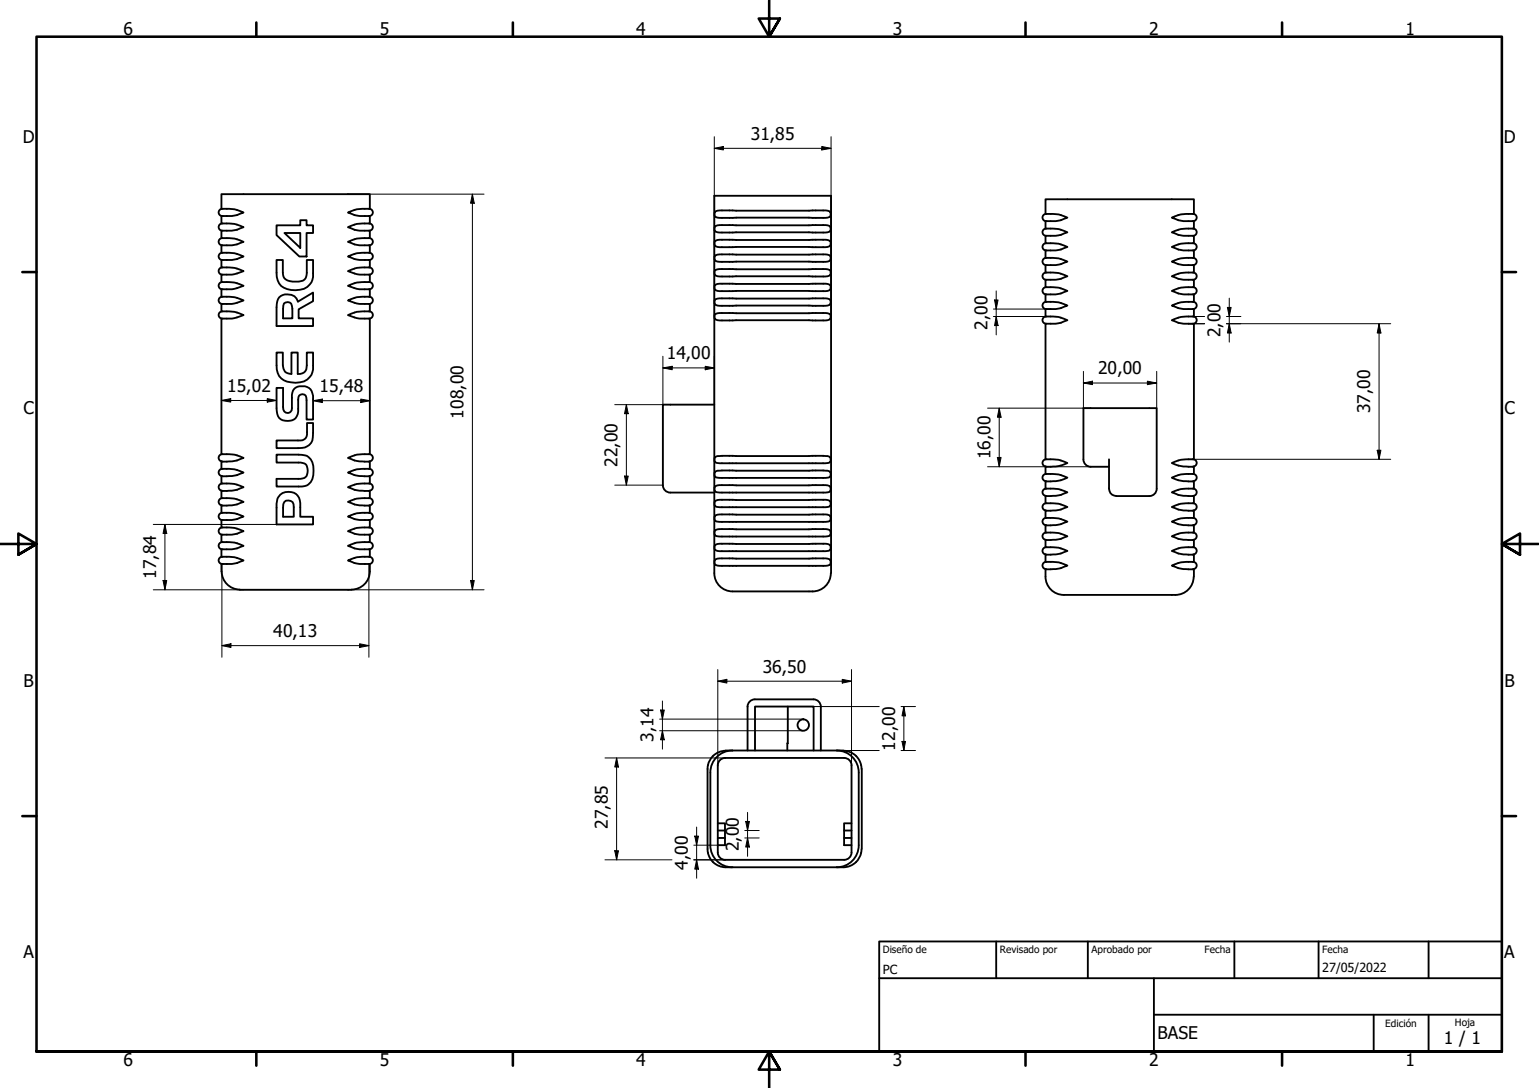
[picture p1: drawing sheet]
<svg xmlns="http://www.w3.org/2000/svg" width="420mm" height="297mm" viewBox="0 0 420 297" stroke-linecap="round" stroke-linejoin="round" font-family="sans-serif">
<!-- layer: Visible (ISO) -->
<g fill="none" stroke="#000" stroke-width=".51">
<path d="M60.5 57v-4h40.5v4a.99 .99 0 0 1 .8 1 .99 .99 0 0 1-.9 1l.1 2a.99 .99 0 0 1 .8 1 .99 .99 0 0 1-.9 1l.1 2a.99 .99 0 0 1 .8 1 .99 .99 0 0 1-.9 1l.1 2a.99 .99 0 0 1 .8 1 .99 .99 0 0 1-.9 1l.1 2a.99 .99 0 0 1 .8 1 .99 .99 0 0 1-.9 1M60.5 59v2M60.6 57a.98 .98 0 0 0-.9 1 .98 .98 0 0 0 .9 1M60.6 57l3.4 .1 2.5 .9-1.8 .7-1.4 .3h-2.7M100.9 57l-3.5 .1-2.4 .9 1.8 .7 1.4 .3h2.7M195.3 57.8l1.2-.3h28.9l1.2 .3M195.3 57.8a1.05 1.05 0 0 0-.1 1.3 1.05 1.05 0 0 0 1.3 .4h28.9l1.2-.3M226.6 57.8a.98 .98 0 0 1-.1 1.4M285.4 58.4v-4h40.5v4M60.5 63v2M60.5 67v2M60.5 71v2"/>
<path d="M60.5 75v2M60.5 79v2M60.6 61a.98 .98 0 0 0-.9 1 .98 .98 0 0 0 .9 1M60.6 65a.98 .98 0 0 0-.9 1 .98 .98 0 0 0 .9 1M60.6 69a.98 .98 0 0 0-.9 1 .98 .98 0 0 0 .9 1M60.6 73a.98 .98 0 0 0-.9 1 .98 .98 0 0 0 .9 1M60.6 77a.98 .98 0 0 0-.9 1 .98 .98 0 0 0 .9 1M60.6 61l3.4 .1 2.5 .9-1.8 .7-1.4 .3h-2.7M60.6 65l3.4 .1 2.5 .9-1.8 .7-1.4 .3h-2.7M60.6 69l3.4 .1 2.5 .9-1.8 .7-1.4 .3h-2.7M60.6 73l3.4 .1 2.5 .9-3.2 1h-2.7M60.6 77l3.4 .1 2.5 .9-3.2 1h-2.7"/>
<path d="M75.5 61.5h6.5v-1.4h1.7v1.4h1.8v2.1h-1.8v6.4h-2l-6.2-5.8zM75.5 71h1.7v3.5a2.28 2.28 0 0 0 2.7 2.4h.9a2.28 2.28 0 0 0 3-2.4v-3.5h1.7v3.5a4.3 4.3 0 0 1-4.9 4.7 4.5 4.5 0 0 1-5-3.6zM77.7 63.6h4.3v4.1zM100.9 61l-3.5 .1-2.4 .9 1.8 .7 1.4 .3h2.7M100.9 65l-3.5 .1-2.4 .9 1.8 .7 1.4 .3h2.7M100.9 69l-3.5 .1-2.4 .9 1.8 .7 1.4 .3h2.7M100.9 73l-3.5 .1-2.4 .9 3.2 1h2.7M100.9 77l-3.5 .1-2.4 .9 3.2 1h2.7M101 75l-.1 2a.99 .99 0 0 1 .9 1 .99 .99 0 0 1-.8 1l-.1 2a.99 .99 0 0 1 .9 1 .99 .99 0 0 1-.8 1l-.1 2a.99 .99 0 0 1 .9 1 .99 .99 0 0 1-.8 1l-.1 37a.98 .98 0 0 1 .9 1 .98 .98 0 0 1-.9 1l.1 2M195.3 61.8l1.2-.3h28.9l1.2 .3M195.3 67.2l1.2 .3h28.9l1.2-.3M195.3 65.8l1.2-.3h28.9l1.2 .3"/>
<path d="M195.3 71.2l1.2 .3h28.9l1.2-.3M195.3 79.2l1.2 .3h28.9l1.2-.3M195.3 77.8l1.2-.3h28.9l1.2 .3M195.3 61.8a1.05 1.05 0 0 0-.1 1.3 1.05 1.05 0 0 0 1.3 .4h28.9l1.2-.3M195.3 65.8a.98 .98 0 0 0 0 1.3M195.3 77.8a.98 .98 0 0 0 0 1.3M226.6 61.8a.98 .98 0 0 1-.1 1.4M226.6 65.8a.98 .98 0 0 1-.1 1.3M226.6 69.8a.98 .98 0 0 1-.1 1.3M226.6 73.8a.98 .98 0 0 1-.1 1.3M226.6 77.8a.98 .98 0 0 1-.1 1.3M226.6 69.8l-1.2-.3h-28.9a1.05 1.05 0 0 0-1.3 .3 1.05 1.05 0 0 0 .1 1.3"/>
<path d="M226.6 73.8l-1.2-.3h-28.9a1.08 1.08 0 0 0-1.5 1 1.08 1.08 0 0 0 1.5 1h28.9l1.2-.3M284.9 62.7l.2-.2a10.5 10.5 0 0 1 6.3 .9 9.8 9.8 0 0 1-6.3 .9 .98 .98 0 0 1-.2-1.6zM284.9 66.7l.2-.2a10.5 10.5 0 0 1 6.3 .9 9.8 9.8 0 0 1-6.3 .9 .98 .98 0 0 1-.2-1.6zM284.9 70.7l.2-.2a10.5 10.5 0 0 1 6.3 .9 9.8 9.8 0 0 1-6.3 .9 .98 .98 0 0 1-.2-1.6zM284.9 74.7l.2-.2a10.5 10.5 0 0 1 6.3 .9 9.8 9.8 0 0 1-6.3 .9 .98 .98 0 0 1-.2-1.6zM284.9 78.7l.2-.2a10.5 10.5 0 0 1 6.3 .9 9.8 9.8 0 0 1-6.3 .9 .98 .98 0 0 1-.2-1.6zM285.4 60.4v2M285.4 64.4v2M285.4 68.4v2M285.4 72.4v2M285.4 76.4v2M285.5 60.4a.98 .98 0 0 1-.9-1 .98 .98 0 0 1 .9-1l3.5 .1 2.4 .9-1.8 .7-1.4 .3h-2.7"/>
<path d="M319.9 63.4a10.5 10.5 0 0 1 6.3-.9 .98 .98 0 0 1 .5 1.1 .98 .98 0 0 1-.9 .8h-2.7l-1.4-.3zM319.9 67.4a10.5 10.5 0 0 1 6.3-.9 .98 .98 0 0 1 .5 1.1 .98 .98 0 0 1-.9 .8h-2.7l-1.4-.3zM319.9 71.4a10.5 10.5 0 0 1 6.3-.9 .98 .98 0 0 1 .5 1.1 .98 .98 0 0 1-.9 .8h-2.7l-1.4-.3zM319.9 75.4a10.5 10.5 0 0 1 6.3-.9 .98 .98 0 0 1 .5 1.1 .98 .98 0 0 1-.9 .8h-2.7l-1.4-.3zM319.9 79.4a10.5 10.5 0 0 1 6.3-.9 .98 .98 0 0 1 .5 1.1 .98 .98 0 0 1-.9 .8h-2.7l-1.4-.3zM325.8 60.4a.98 .98 0 0 0 .9-1 .98 .98 0 0 0-.9-1l-3.4 .1-2.5 .9 1.8 .7 1.4 .3h2.7M325.9 60.4v2M325.9 64.4v2M325.9 68.4v2M325.9 72.4v2M325.9 76.4v2M60.5 83v2"/>
<path d="M60.5 87v37M60.6 81a.98 .98 0 0 0-.9 1 .98 .98 0 0 0 .9 1M60.6 85a.98 .98 0 0 0-.9 1 .98 .98 0 0 0 .9 1M60.6 81l3.4 .1 2.5 .9-3.2 1h-2.7M60.6 85l3.4 .1 2.5 .9-3.2 1h-2.7M75.5 96.3h1.7v3.4a2.14 2.14 0 0 0 2.4 2.4v-5.8h1.7v5.8a2.07 2.07 0 0 0 2.5-2.4v-3.4h1.7v3.5a4.3 4.3 0 0 1-4.9 4.7 5.2 5.2 0 0 1-4.4-1.8l-.6-1.8zM76.2 81.2a3.2 3.2 0 0 1 4.8 .3l.3 .8 4.2-2.4v2.3l-4 2.2v2.5h4v2.1h-10v-5.1a4.4 4.4 0 0 1 .7-2.7zM77.5 82.9a1.27 1.27 0 0 1 2.2 .6l.1 3.4h-2.5v-2.6zM100.9 81l-3.5 .1-2.4 .9 3.2 1h2.7M100.9 85l-3.5 .1-2.4 .9 3.2 1h2.7M195.3 83.2l1.2 .3h28.9l1.2-.3M195.3 87.2l1.2 .3h28.9l1.2-.3"/>
<path d="M226.6 81.8a.98 .98 0 0 1-.1 1.3M226.6 85.8a.98 .98 0 0 1-.1 1.3M226.6 81.8l-1.2-.3h-28.9a1.05 1.05 0 0 0-1.3 .3 1.05 1.05 0 0 0 .1 1.3M226.6 85.8l-1.2-.3h-28.9a1.05 1.05 0 0 0-1.3 .3 1.05 1.05 0 0 0 .1 1.3M284.9 86.7l.2-.2a10.5 10.5 0 0 1 6.3 .9 9.8 9.8 0 0 1-6.3 .9 .98 .98 0 0 1-.2-1.6zM285.4 80.4v2M285.4 84.4v2M285.4 88.4v37M285.5 82.4l3.5 .1 2.4 .9a9.8 9.8 0 0 1-6.3 .9 .98 .98 0 0 1-.5-1.1 .98 .98 0 0 1 .9-.8M319.9 87.4a10.5 10.5 0 0 1 6.3-.9 .98 .98 0 0 1 .5 1.1 .98 .98 0 0 1-.9 .8h-2.7l-1.4-.3zM325.8 82.4l-3.4 .1-2.5 .9a9.8 9.8 0 0 0 6.3 .9 .98 .98 0 0 0 .5-1.1 .98 .98 0 0 0-.9-.8M325.9 80.4v2"/>
<path d="M325.9 84.4v2M325.9 88.4v37M75.5 105.9h1.8v5.2a1.24 1.24 0 0 0 1 1.7 1.24 1.24 0 0 0 1.4-1.4 9.5 9.5 0 0 1 .3-4.8 3.1 3.1 0 0 1 3.7-1 3.1 3.1 0 0 1 1.8 3.4v5.5h-1.8l-.1-6a1.11 1.11 0 0 0-1-.9 1.11 1.11 0 0 0-1.1 .8l-.1 .7a7.9 7.9 0 0 1-.4 4.6 3.2 3.2 0 0 1-5.1-.1l-.4-2.2zM195 110.5h-14v21.9a2 2 0 0 0 2 2.1h12M60.5 126v2M60.5 130v2M60.5 134v2M60.5 138v2M60.6 136a.98 .98 0 0 0-.9 1 .98 .98 0 0 0 .9 1M60.6 132a.98 .98 0 0 0-.9 1 .98 .98 0 0 0 .9 1M60.6 128a.98 .98 0 0 0-.9 1 .98 .98 0 0 0 .9 1M60.6 124a.98 .98 0 0 0-.9 1 .98 .98 0 0 0 .9 1"/>
<path d="M60.6 136l3.4 .1 2.5 .9a10.4 10.4 0 0 1-5.9 1M60.6 132l3.4 .1 2.5 .9a10.4 10.4 0 0 1-5.9 1M60.6 128l3.4 .1 2.5 .9a10.4 10.4 0 0 1-5.9 1M60.6 124l3.4 .1 2.5 .9a10.4 10.4 0 0 1-5.9 1M75.5 120.3h5.8a1.95 1.95 0 0 0 2.5-2.3v-2.5h1.7a10.3 10.3 0 0 1-.5 5.4 3.9 3.9 0 0 1-3.6 1.5h-5.9zM75.5 124.1h6a3.6 3.6 0 0 1 4.1 4.4 3.5 3.5 0 0 1-3.1 4.3h-7v-2.1h6a2.1 2.1 0 0 0 2.4-2.8 1.65 1.65 0 0 0-1.8-1.6h-6.6zM76.5 135.1a3.4 3.4 0 0 1 4-.4 3.4 3.4 0 0 1 1.5 3.8v2.6h3.5v2.1h-10v-5.7a3.2 3.2 0 0 1 1-2.4zM77.6 137.1a1.53 1.53 0 0 1 1.8-.3 1.53 1.53 0 0 1 .8 1.7v2.6h-2.9v-3.4zM100.9 136l-3.5 .1-2.4 .9a10.4 10.4 0 0 0 5.9 1M100.9 132l-3.5 .1-2.4 .9a10.4 10.4 0 0 0 5.9 1M100.9 128l-3.5 .1-2.4 .9a10.4 10.4 0 0 0 5.9 1M100.9 124l-3.5 .1-2.4 .9a10.4 10.4 0 0 0 5.9 1"/>
<path d="M100.9 128a.99 .99 0 0 1 .9 1 .99 .99 0 0 1-.8 1l-.1 2a.99 .99 0 0 1 .9 1 .99 .99 0 0 1-.8 1l-.1 2a.98 .98 0 0 1 .9 1 .98 .98 0 0 1-.9 1M101 138l-.1 2a.99 .99 0 0 1 .9 1 .99 .99 0 0 1-.8 1l-.1 2a.99 .99 0 0 1 .9 1 .99 .99 0 0 1-.8 1l-.1 2a.99 .99 0 0 1 .9 1 .99 .99 0 0 1-.8 1l-.1 2a.98 .98 0 0 1 .9 1 .98 .98 0 0 1-.9 1l.1 2M195.3 136.8l1.2-.4h28.9l1.2 .4M195.3 132.8l1.2-.4h28.9l1.2 .4M195.3 124.8l.6-.3 1.2-.1h27.6l1.2 .1 .7 .3M195.3 126.2l1.2 .3h28.9l1.2-.3M195.3 136.8a1.05 1.05 0 0 0-.1 1.3 1.05 1.05 0 0 0 1.3 .4h28.9l1.2-.3M195.3 132.8a1.05 1.05 0 0 0-.1 1.3 1.05 1.05 0 0 0 1.3 .4h28.9l1.2-.3M195.3 124.8a.98 .98 0 0 0 0 1.4M226.6 136.8a.98 .98 0 0 1-.1 1.4M226.6 132.8a.98 .98 0 0 1-.1 1.4M226.6 128.8a.98 .98 0 0 1-.1 1.4"/>
<path d="M226.6 124.8a.98 .98 0 0 1-.1 1.4M226.6 128.8l-.7-.3-1.2-.1-28.2 .1a1.06 1.06 0 0 0-1.5 1 1.06 1.06 0 0 0 1.5 1h28.9l1.2-.3M284.9 137.7l.2-.2a10.5 10.5 0 0 1 6.3 .9 9.8 9.8 0 0 1-6.3 .9 .98 .98 0 0 1-.2-1.6zM284.9 133.7l.2-.2a10.5 10.5 0 0 1 6.3 .9 9.8 9.8 0 0 1-6.3 .9 .98 .98 0 0 1-.2-1.6zM284.9 129.7l.2-.2a10.5 10.5 0 0 1 6.3 .9 9.8 9.8 0 0 1-6.3 .9 .98 .98 0 0 1-.2-1.6zM284.9 125.7l.2-.2a10.5 10.5 0 0 1 6.3 .9 9.8 9.8 0 0 1-6.3 .9 .98 .98 0 0 1-.2-1.6zM285.4 127.4v2M285.4 131.4v2M285.4 135.4v2M285.4 139.4v2M295.8 125.4a2 2 0 0 0 2 2h5M295.8 125.4v-14h20v22a2 2 0 0 1-2 2h-9a2 2 0 0 1-2-2v-8"/>
<path d="M319.9 138.4a10.5 10.5 0 0 1 6.3-.9 1.03 1.03 0 0 1 .5 1.2 1.03 1.03 0 0 1-1.1 .7h-2.5l-1.4-.3zM319.9 134.4a10.5 10.5 0 0 1 6.3-.9 1.03 1.03 0 0 1 .5 1.2 1.03 1.03 0 0 1-1.1 .7h-2.5l-1.4-.3zM319.9 130.4a10.5 10.5 0 0 1 6.3-.9 1.03 1.03 0 0 1 .5 1.2 1.03 1.03 0 0 1-1.1 .7h-2.5l-1.4-.3zM319.9 126.4a10.5 10.5 0 0 1 6.3-.9 1.03 1.03 0 0 1 .5 1.2 1.03 1.03 0 0 1-1.1 .7h-2.5l-1.4-.3zM325.9 127.4v2M325.9 131.4v2M325.9 135.4v2M325.9 139.4v2M60.5 142v2M60.5 146v2M60.5 150v2M60.5 154v2"/>
<path d="M60.5 156a5 5 0 0 0 5 5M60.6 152a.98 .98 0 0 0-.9 1 .98 .98 0 0 0 .9 1M60.6 148a.98 .98 0 0 0-.9 1 .98 .98 0 0 0 .9 1M60.6 144a.98 .98 0 0 0-.9 1 .98 .98 0 0 0 .9 1M60.6 140a.98 .98 0 0 0-.9 1 .98 .98 0 0 0 .9 1M60.6 152l3.4 .1 2.5 .9-1.8 .7-1.4 .3h-2.7M60.6 148l3.4 .1 2.5 .9-1.8 .7-1.4 .3h-2.7M60.6 144l3.4 .1 2.5 .9-1.8 .7-1.4 .3h-2.7M60.6 140l3.4 .1 2.5 .9-1.8 .7-1.4 .3h-2.7M100.9 152l-3.5 .1-2.4 .9 1.8 .7 1.4 .3h2.7M100.9 148l-3.5 .1-2.4 .9 1.8 .7 1.4 .3h2.7M100.9 144l-3.5 .1-2.4 .9 1.8 .7 1.4 .3h2.7"/>
<path d="M100.9 140l-3.5 .1-2.4 .9 1.8 .7 1.4 .3h2.7M101 156a5 5 0 0 1-5 5M195 156.4v-102.9h31.9v102.9M195 156.5a5 5 0 0 0 5 5M195.3 152.8l1.2-.4h28.9l1.2 .4M195.3 144.8l1.2-.4h28.9l1.2 .4M195.3 140.8l1.2-.4h28.9l1.2 .4M195.3 152.8a1.05 1.05 0 0 0-.1 1.3 1.05 1.05 0 0 0 1.3 .4h28.9l1.2-.3M195.3 144.8a1.05 1.05 0 0 0-.1 1.3 1.05 1.05 0 0 0 1.3 .4h28.9l1.2-.3M195.3 140.8a1.05 1.05 0 0 0-.1 1.3 1.05 1.05 0 0 0 1.3 .4h28.9l1.2-.3M226.6 152.8a.98 .98 0 0 1-.1 1.4M226.6 148.8a.98 .98 0 0 1-.1 1.4"/>
<path d="M226.6 144.8a.98 .98 0 0 1-.1 1.4M226.6 140.8a.98 .98 0 0 1-.1 1.4M226.6 148.8l-1.2-.4h-28.9a1.08 1.08 0 0 0-1.5 1.1 1.08 1.08 0 0 0 1.5 1h28.9l1.2-.3M226.8 156.5a5 5 0 0 1-5 5M284.9 153.7l.2-.2a10.5 10.5 0 0 1 6.3 .9 9.8 9.8 0 0 1-6.3 .9 .98 .98 0 0 1-.2-1.6zM284.9 149.7l.2-.2a10.5 10.5 0 0 1 6.3 .9 9.8 9.8 0 0 1-6.3 .9 .98 .98 0 0 1-.2-1.6zM284.9 145.7l.2-.2a10.5 10.5 0 0 1 6.3 .9 9.8 9.8 0 0 1-6.3 .9 .98 .98 0 0 1-.2-1.6zM285.4 143.4v2M285.4 147.4v2M285.4 151.4v2M285.4 155.4v2M285.4 157.4a5 5 0 0 0 5 5"/>
<path d="M285.5 143.4a.99 .99 0 0 1-.9-1 .99 .99 0 0 1 .9-1l3.5 .1 2.4 .9a10.4 10.4 0 0 1-5.9 1M319.9 154.4a10.5 10.5 0 0 1 6.3-.9 1.03 1.03 0 0 1 .5 1.2 1.03 1.03 0 0 1-1.1 .7h-2.5l-1.4-.3zM319.9 150.4a10.5 10.5 0 0 1 6.3-.9 1.03 1.03 0 0 1 .5 1.2 1.03 1.03 0 0 1-1.1 .7h-2.5l-1.4-.3zM319.9 146.4a10.5 10.5 0 0 1 6.3-.9 1.03 1.03 0 0 1 .5 1.2 1.03 1.03 0 0 1-1.1 .7h-2.5l-1.4-.3zM325.8 143.4a.99 .99 0 0 0 .9-1 .99 .99 0 0 0-.9-1l-3.4 .1-2.5 .9a10.4 10.4 0 0 0 5.9 1M325.9 157.4a5.1 5.1 0 0 1-6 5h-29.5M325.9 143.4v2M325.9 147.4v2M325.9 151.4v2M325.9 155.4v2M65.5 161h30.4M200 161.5h21.9"/>
<path d="M204.1 192.9a2 2 0 0 1 2-2h16a2 2 0 0 1 2 2M204.1 192.9v12M215.1 192.9l-.2 12M224.1 192.9v12M193.9 210.9v19.9a6 6 0 0 0 6 6M198.1 204.9h32.2M198.2 205a5 5 0 0 0-5 4.9v21.9a5 5 0 0 0 5 5h32.1M199.9 204.9a6 6 0 0 0-6 6M206.1 204.9v-12h16v12M228.4 204.9a6 6 0 0 1 6 6M230.2 205a5 5 0 0 1 5 4.9M230.4 206.9h-32.4a2 2 0 0 0-2 2v23.9"/>
<path d="M230.5 206.9a2 2 0 0 1 2 2v23.9M234.4 210.9v19.9a6 6 0 0 1-6 6M235.3 209.9v21.9M196 224.8h1.9v1.9h-1.9M196 232.7a2 2 0 0 0 2 2h32.4M197.9 226.7v2.1h-1.9M197.9 228.8v1.9h-1.9M230.4 226.7v2.1h2.1M230.4 228.8v1.9h2.1M232.5 224.8h-2.1v1.9h2.1M232.5 232.7a2 2 0 0 1-2 2M235.2 231.8a5 5 0 0 1-5 5"/>
<circle cx="219.3" cy="197.9" r="1.56"/>
</g>
<!-- layer: Borde (ISO) -->
<g fill="none" stroke="#000" stroke-width=".7">
<path d="M70 6.1v3.9M140 6.1v3.9M210 0v10l-2.9-4.9h5.8l-2.9 4.9 2.9-4.9M280 6.1v3.9M350 6.1v3.9M6.1 74.3h3.9M410 74.3h3.9M0 148.5h10l-5-2.8v5.7l5-2.9-5 2.9M420 148.5h-10l5-2.8v5.7l-5-2.9 5 2.9M6.1 222.8h3.9M410 222.8h3.9M10 287.1v-277.1h400v277.1h-400h400"/>
<path d="M70 287.1v3.8M140 287.1v3.8M212.9 292l-2.9-4.9 2.9 4.9h-5.8l2.9-4.9v9.9M280 287.1v3.8M350 287.1v3.8"/>
</g>
<path d="M240 257h170v30.1h-170zM272 257v10.1M297 257v10.1M337 257v10.1M360 257v10.1M390 257v10.1M240 267.1h170M315 277h95M315 267.1v20M375 277v10.1M390 277v10.1" fill="none" stroke="#000" stroke-width=".51"/>
<!-- layer: Cota (ISO) -->
<g fill="none" stroke="#000" stroke-width=".27">
<path d="M195 37.3v49.2M224.3 40l2.6 .5-2.6 .4zM226.9 37.3v49.2M95 53h37.1M129 53l.5 2.5h-1zM129 53v108M195 40.5l2.5-.5v.9zM195 40.5h31.9M272 79.4v12M181 97.3v13.2h-13.2M192.5 100l2.5 .4-2.5 .6zM195 97.3v13.2"/>
<path d="M271.2 86.4h15.6M271.2 84.4h15.6M271.5 81.9h1l-.5 2.5zM272 86.4l.5 2.5h-1zM324.5 86.4h4.4M324.5 88.4h4.4M334.8 86.4h4M334.8 88.4h44.9M335.1 83.9h1l-.5 2.5zM335.6 88.4l.5 2.5h-1zM335.6 81.4v12M376.5 88.4l.5 2.5h-1z"/>
<path d="M376.5 88.4v37M60.5 109.3l2.5-.5v1zM60.5 109.3h15M73 108.8l2.5 .5-2.5 .5zM85.5 109.4l2.5-.4v.9zM85.5 109.4h15.5M98.5 109l2.5 .4-2.5 .5zM171 110.5l.5 2.5h-1zM171 110.5v21.9M181 100.4l2.5-.4v1zM181 100.4h14M269.6 111.4h28.2"/>
<path d="M272.8 111.4l.5 2.5h-1zM272.8 111.4v16M295.8 104.6l2.5-.5v.9zM295.8 104.6h20M295.8 101.4v10M313.2 104.1l2.6 .5-2.6 .4zM315.8 101.4v10M167.8 132.4h13.2M170.5 130h1l-.5 2.4zM269.6 127.4h28.2M272.3 124.9h1l-.5 2.5zM324.5 125.4h55.2"/>
<path d="M376 122.9h1l-.5 2.5zM41.8 143.2h33.7M44.5 158.5h1l-.5 2.5zM45 143.2l.5 2.5h-1zM45 143.2v17.8M60.6 154v25.4M100.7 154v25.4M128.5 158.5h1l-.5 2.5zM41.8 161h24.7M60.6 176.3l2.5-.5v1zM60.6 176.3h40.1M95 161h37.1"/>
<path d="M98.2 175.8l2.5 .5-2.5 .5zM180.1 199.5h39.2M180.1 196.3h39.2M180.3 193.9h1.1l-.6 2.4zM180.8 199.5l.6 2.5h-1.1zM180.8 191.4v13.1M196 186l2.4-.5v1zM196 186h36.5M196 182.8v26.1M222.1 192.9h17.9M229.9 185.5l2.6 .5-2.6 .5zM232.5 182.8v26.1"/>
<path d="M246 192.9h3.9M246.8 192.9l.4 2.5h-.9zM246.8 192.9v12M165.2 206.9h32.7M168.3 206.9l.5 2.5h-1zM168.3 206.9v27.8M228.5 204.9h11.5M246 204.9h3.9M246.3 202.4h.9l-.4 2.5zM165.2 234.7h18.3M167.8 232.3h1l-.5 2.4zM189.4 234.7h8.5"/>
<path d="M189.4 230.7h6.6M189.7 228.3h1l-.5 2.4zM190.2 234.7l.5 2.6h-1zM190.2 225.8v14M203.3 228.8h4M203.3 226.7h4M203.6 224.3h1l-.5 2.4zM204.1 228.8l.5 2.5h-1zM204.1 221.8v12"/>
</g>
<g fill="#000">
<path d="M195 40.5l2.5-.5v.9z" fill-rule="evenodd"/>
<path d="M129 53l.5 2.5h-1z" fill-rule="evenodd"/>
<path d="M224.3 40l2.6 .5-2.6 .4z" fill-rule="evenodd"/>
<path d="M181 100.4l2.5-.4v1z" fill-rule="evenodd"/>
<path d="M271.5 81.9h1l-.5 2.5z" fill-rule="evenodd"/>
<path d="M272 86.4l.5 2.5h-1z" fill-rule="evenodd"/>
<path d="M335.1 83.9h1l-.5 2.5z" fill-rule="evenodd"/>
<path d="M335.6 88.4l.5 2.5h-1z" fill-rule="evenodd"/>
<path d="M376.5 88.4l.5 2.5h-1z" fill-rule="evenodd"/>
<path d="M60.5 109.3l2.5-.5v1z" fill-rule="evenodd"/>
<path d="M73 108.8l2.5 .5-2.5 .5z" fill-rule="evenodd"/>
<path d="M85.5 109.4l2.5-.4v.9z" fill-rule="evenodd"/>
<path d="M98.5 109l2.5 .4-2.5 .5z" fill-rule="evenodd"/>
<path d="M171 110.5l.5 2.5h-1z" fill-rule="evenodd"/>
<path d="M192.5 100l2.5 .4-2.5 .6z" fill-rule="evenodd"/>
<path d="M272.8 111.4l.5 2.5h-1z" fill-rule="evenodd"/>
<path d="M295.8 104.6l2.5-.5v.9z" fill-rule="evenodd"/>
<path d="M313.2 104.1l2.6 .5-2.6 .4z" fill-rule="evenodd"/>
<path d="M170.5 130h1l-.5 2.4z" fill-rule="evenodd"/>
<path d="M272.3 124.9h1l-.5 2.5z" fill-rule="evenodd"/>
<path d="M376 122.9h1l-.5 2.5z" fill-rule="evenodd"/>
<path d="M44.5 158.5h1l-.5 2.5z" fill-rule="evenodd"/>
<path d="M45 143.2l.5 2.5h-1z" fill-rule="evenodd"/>
<path d="M128.5 158.5h1l-.5 2.5z" fill-rule="evenodd"/>
<path d="M60.6 176.3l2.5-.5v1z" fill-rule="evenodd"/>
<path d="M98.2 175.8l2.5 .5-2.5 .5z" fill-rule="evenodd"/>
<path d="M180.3 193.9h1.1l-.6 2.4z" fill-rule="evenodd"/>
<path d="M196 186l2.4-.5v1z" fill-rule="evenodd"/>
<path d="M229.9 185.5l2.6 .5-2.6 .5z" fill-rule="evenodd"/>
<path d="M246.8 192.9l.4 2.5h-.9z" fill-rule="evenodd"/>
<path d="M168.3 206.9l.5 2.5h-1z" fill-rule="evenodd"/>
<path d="M180.8 199.5l.6 2.5h-1.1z" fill-rule="evenodd"/>
<path d="M246.3 202.4h.9l-.4 2.5z" fill-rule="evenodd"/>
<path d="M167.8 232.3h1l-.5 2.4z" fill-rule="evenodd"/>
<path d="M189.7 228.3h1l-.5 2.4z" fill-rule="evenodd"/>
<path d="M190.2 234.7l.5 2.6h-1z" fill-rule="evenodd"/>
<path d="M203.6 224.3h1l-.5 2.4z" fill-rule="evenodd"/>
<path d="M204.1 228.8l.5 2.5h-1z" fill-rule="evenodd"/>
</g>
<g font-size="4.8">
<text x="33.7" y="9.6">6</text>
<text x="103.7" y="9.6">5</text>
<text x="173.7" y="9.6">4</text>
<text x="243.7" y="9.6">3</text>
<text x="313.7" y="9.6">2</text>
<text x="383.7" y="9.6">1</text>
<text x="6.2" y="38.9">D</text>
<text x="205" y="38.1">31,85</text>
<text x="410.5" y="38.9">D</text>
<text x="269.6" y="90.1" transform="rotate(-90 269.6 90.1)">2,00</text>
<text x="333.2" y="92.1" transform="rotate(-90 333.2 92.1)">2,00</text>
<text x="182.1" y="98.1">14,00</text>
<text x="62" y="106.9">15,02</text>
<text x="87.2" y="107">15,48</text>
<text x="299.8" y="102.2">20,00</text>
<text x="6.4" y="113.1">C</text>
<text x="374.1" y="112.9" transform="rotate(-90 374.1 112.9)">37,00</text>
<text x="410.7" y="113.1">C</text>
<text x="126.6" y="114.3" transform="rotate(-90 126.6 114.3)">108,00</text>
<text x="270.4" y="125.4" transform="rotate(-90 270.4 125.4)">16,00</text>
<text x="168.6" y="127.4" transform="rotate(-90 168.6 127.4)">22,00</text>
<text x="42.6" y="158" transform="rotate(-90 42.6 158)">17,84</text>
<text x="74.6" y="173.8">40,13</text>
<text x="208.2" y="183.6">36,50</text>
<text x="6.4" y="187.4">B</text>
<text x="410.7" y="187.4">B</text>
<text x="178.4" y="202.6" transform="rotate(-90 178.4 202.6)">3,14</text>
<text x="244.3" y="204.9" transform="rotate(-90 244.3 204.9)">12,00</text>
<text x="165.9" y="226.3" transform="rotate(-90 165.9 226.3)">27,85</text>
<text x="201.7" y="232.5" transform="rotate(-90 201.7 232.5)">2,00</text>
<text x="187.8" y="237.4" transform="rotate(-90 187.8 237.4)">4,00</text>
<text x="6.4" y="261.7">A</text>
<text x="410.7" y="261.7">A</text>
<text x="316" y="283.8">BASE</text>
<text x="394.2" y="285">1 / 1</text>
<text x="33.7" y="290.9">6</text>
<text x="103.7" y="290.9">5</text>
<text x="173.7" y="290.9">4</text>
<text x="243.7" y="290.9">3</text>
<text x="313.7" y="290.9">2</text>
<text x="383.7" y="290.9">1</text>
</g>
<g font-size="3.4">
<text x="241" y="266">PC</text>
<text x="361" y="265.5">27/05/2022</text>
</g>
<g font-size="2.7">
<text x="241" y="260.2">Diseño de</text>
<text x="273" y="260.1">Revisado por</text>
<text x="298" y="260.1">Aprobado por</text>
<text x="328.9" y="260.1">Fecha</text>
<text x="361" y="260.1">Fecha</text>
<text x="378.2" y="280.3">Edición</text>
<text x="397.2" y="280">Hoja</text>
</g>
</svg>
